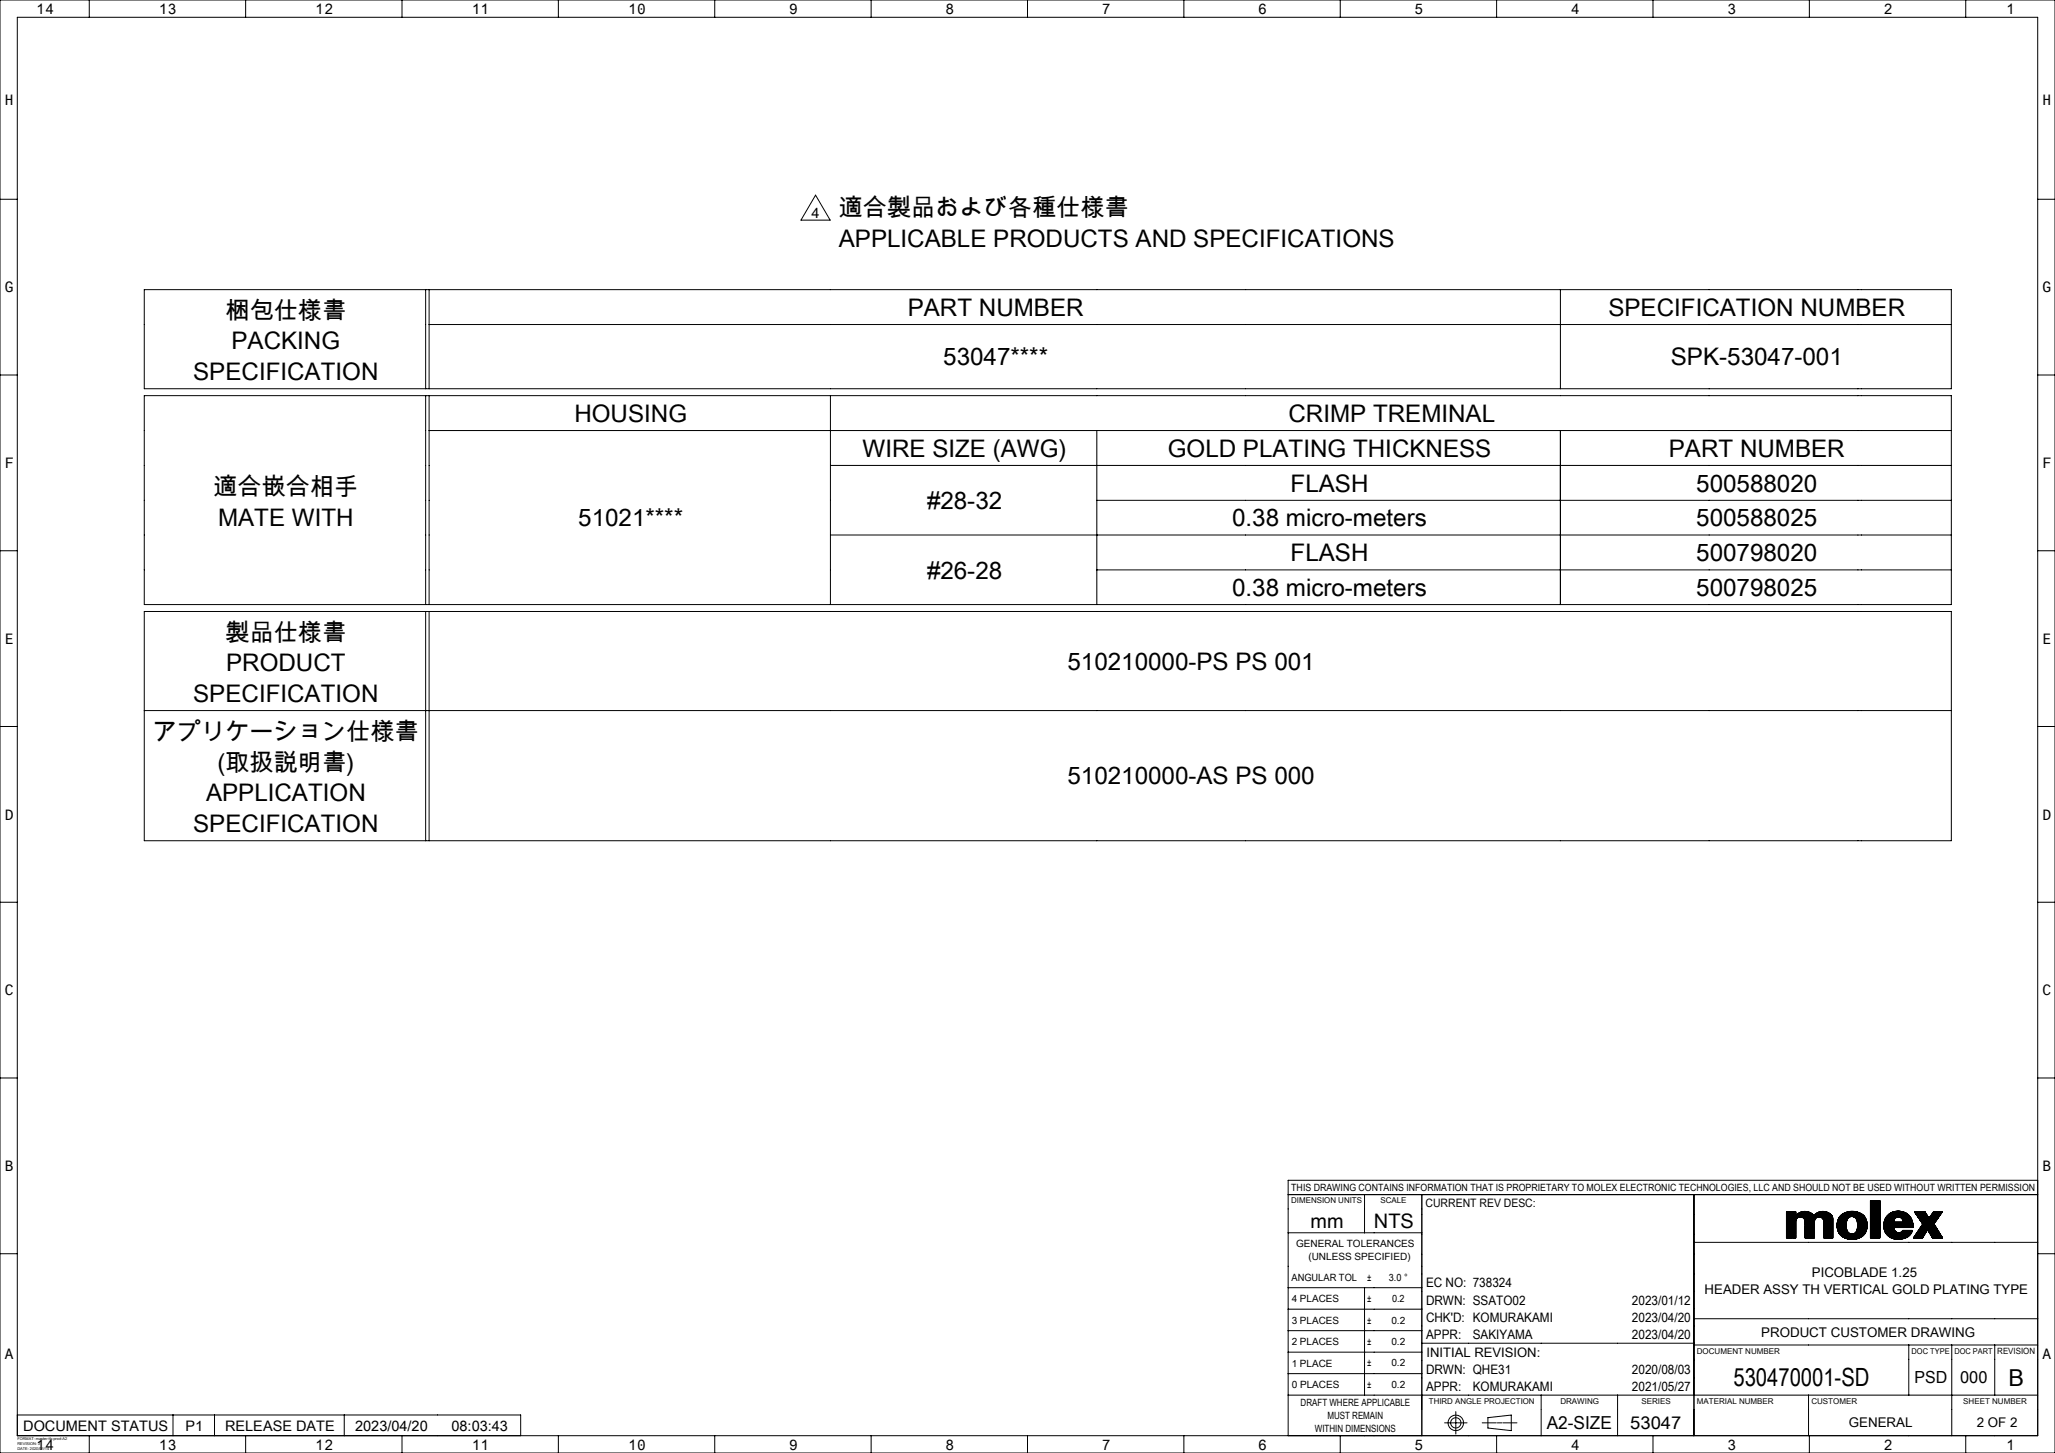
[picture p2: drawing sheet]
<svg xmlns="http://www.w3.org/2000/svg" width="594mm" height="420mm" viewBox="0 0 594 420" stroke-linecap="round" stroke-linejoin="round" font-family="sans-serif">
<g fill="none" stroke="#000" stroke-width=".29">
<path d="M0 0h594v420h-594zM5 5h584v410h-584zM25.8 0v5M71 0v5M116.2 0v5M161.4 0v5M206.6 0v5M251.8 0v5M297 0v5M342.2 0v5M387.4 0v5M432.6 0v5"/>
<path d="M477.8 0v5M523 0v5M568.2 0v5M0 57.6h5M235.7 56.4l4.3 7.2h-8.5zM589 57.6h5M41.7 83.7h522.3v28.7h-522.3zM123 83.7v28.7M124 83.7v28.7M124 93.8h440M451 83.7v28.7M0 108.4h5"/>
<path d="M41.7 114.4h522.3v60.4h-522.3zM123 114.4v60.4M124 114.4v60.4M240 114.4v60.4M589 108.4h5M124 124.5h440M240 134.5h324M317 124.5v50.3M451 124.5v50.3M0 159.2h5M240 154.6h324M317 144.6h247"/>
<path d="M589 159.2h5M41.7 176.8h522.3v66.2h-522.3zM123 176.8v66.2M124 176.8v66.2M317 164.7h247M0 210h5M41.7 205.4h522.3M589 210h5M0 260.8h5M589 260.8h5M0 311.6h5M589 311.6h5"/>
<path d="M372.3 345.3h216.7M372.3 356.3h38.7M394.4 345.3v11M411 345.3v69.7M489.6 345.3v69.7M489.6 359.1h99.4M516.4 350.3h2.7M516.4 350.3v7.5M516.4 350.3v.1M516.5 350.3l-.1 .1M516.5 350.3l-.1 .2M516.7 350.3l-.3 .4"/>
<path d="M516.8 350.3l-.4 .4M516.9 350.3l-.5 .5M517.1 350.3l-.7 .7M517.2 350.3l-.8 .8M517.3 350.3l-.9 1M517.4 350.3l-1 1.1M517.5 350.3l-1.1 1.1M517.6 350.3l-1.2 1.3M517.8 350.3l-1.4 1.4M517.9 350.3l-1.5 1.6M518 350.3l-1.6 1.7M518.1 350.3l-1.7 1.8"/>
<path d="M518.2 350.3l-1.8 1.8M518.3 350.3l-1.9 2M518.4 350.3l-2 2.1M518.5 350.3l-2.1 2.1M518.6 350.3l-2.2 2.3M518.7 350.3l-2.3 2.4M518.9 350.3l-2.5 2.5M518.9 350.3l-2.5 2.6M519 350.3l-2.6 2.7M519.1 353.1a1.34 1.34 0 0 1 1.3-1.3 1.34 1.34 0 0 1 1.4 1.3v4.7h2.7M519.1 356.9l-1 .9M519.1 356.7l-1.1 1.1 1.1-1"/>
<path d="M519.1 356.6l-1.3 1.2M519.1 356.5l-1.4 1.3M519.1 356.4l-1.5 1.4M519.1 356.3l-1.6 1.5M519.1 356.2l-1.7 1.6M519.1 356.1l-1.8 1.7M519.1 356l-1.9 1.8M519.1 355.9l-2 1.9M519.1 355.7l-2.1 2.1M519.1 355.7l-2.2 2.1M519.1 355.6l-2.3 2.2M519.1 355.4l-2.4 2.4"/>
<path d="M519.1 355.4l-2.5 2.4M519.1 355.3l-2.6 2.5M519.1 355.1l-2.7 2.7M519.1 355l-2.7 2.8M519.1 354.8l-2.7 2.9 2.7-2.7M519.1 354.7l-2.7 2.8M519.1 354.7l-2.7 2.7M519.1 354.5l-2.7 2.8M519.1 354.4l-2.7 2.8M519.1 354.4l-2.7 2.7M519.1 354.2l-2.7 2.8M519.1 354.1l-2.7 2.8"/>
<path d="M519.1 354l-2.7 2.8M519.1 353.9l-2.7 2.7M519.1 353.8l-2.7 2.8M519.1 353.7l-2.7 2.8M519.1 353.6l-2.7 2.7M519.1 353.5l-2.7 2.8M519.1 353.4l-2.7 2.8M519.1 353.3l-2.7 2.7M519.1 353.1l-2.7 2.8 2.7-2.7M519.1 357.7v.1M519.1 357.7l-.2 .1M519.1 357.5l-.3 .3"/>
<path d="M519.1 357.4l-.4 .4 .4-.4M519.1 357.2l-.6 .6M519.1 357.1l-.7 .7M519.1 357l-.8 .8 .8-.7M519.1 353.1v4.7h-2.7M519.1 350.3v1.1a3.4 3.4 0 0 1 5.2 0 3.4 3.4 0 0 1 4.9-.3M519.1 353l-2.7 2.7M519.1 351.2l-2.7 2.8M519.1 351.2l-2.7 2.7M519.1 351.1l-2.7 2.7M519.1 350.9l-2.7 2.8M519.1 350.8l-2.7 2.8"/>
<path d="M519.1 350.6l-2.7 2.9 2.7-2.7M519.1 350.5l-2.7 2.8M519.1 350.5l-2.7 2.7M519.1 350.3l-2.7 2.8M519.1 352.9l-2.7 2.7M519.1 352.8l-2.7 2.8M519.2 352.6l-2.8 2.8M519.3 352.3l-2.9 3M519.9 350.7l-3.5 3.5 3.3-3.4M520.2 350.5l-3.8 3.8M520.4 350.4l-4 4M520.6 350.4l-4.2 4.1"/>
<path d="M520.7 350.3l-4.3 4.3M520.8 350.3l-4.4 4.4M521 350.2l-4.6 4.6M521 351.9l1.7-1.6-1.6 1.6M521.1 350.2l-4.7 4.7M521.2 350.2l-4.8 4.8M521.4 350.2l-5 5 4.9-5M521.5 350.2l-1.9 1.8M521.7 350.2l-1.8 1.7M521.7 352.9l2.1-2-2 2.1M521.8 353.5l2.4-2.3-2.4 2.5M521.8 350.2l-1.7 1.6"/>
<path d="M521.8 350.2l-1.6 1.6M521.9 350.2l-1.6 1.6M522.1 350.2l-1.7 1.6M522.1 350.2l-1.6 1.6M522.2 350.2l-1.6 1.6M522.3 350.2l-1.6 1.6M522.4 350.2l-1.6 1.6M522.5 350.3l-1.6 1.5M522.6 350.3l-1.7 1.6M522.8 350.3l-1.7 1.7M522.9 350.4l-1.7 1.6M523 350.4l-1.7 1.7"/>
<path d="M523.1 350.5l-1.7 1.7M523.2 350.5l-1.8 1.7M523.2 350.5l-1.7 1.8M523.3 350.6l-1.8 1.7M523.4 350.6l-1.8 1.8M523.5 350.7l-1.9 1.8M523.6 350.7l-1.9 1.9M523.6 350.8l-1.9 1.9M523.7 350.8l-2 1.9M523.7 350.8l-2 2M523.8 357.8l.7-.7-.7 .7M523.9 351l-2.1 2.1"/>
<path d="M524 351l-2.2 2.2M524 351.1l-2.2 2.3M524.1 351.1l-2.3 2.3M524.2 351.3l-2.4 2.4M524.2 351.3l-2.4 2.5M524.4 357.8h.1M524.5 353.1a1.34 1.34 0 0 1 1.3-1.3 1.34 1.34 0 0 1 1.4 1.3v4.7M524.5 357.7l-.2 .1M524.5 357.6l-.2 .2M524.5 357.5l-.3 .3M524.5 357.4l-.5 .4M524.5 357.3l-.5 .5"/>
<path d="M524.5 357.3l-.6 .5M524.5 357l-.9 .8M524.5 356.9l-.9 .9M524.5 356.8l-1 1M524.5 356.7l-1.2 1.1M524.5 356.6l-1.2 1.2M524.5 356.5l-1.3 1.3M524.5 356.4l-1.5 1.4M524.5 356.2l-1.6 1.6M524.5 356.1l-1.8 1.7M524.5 355.9l-1.9 1.9M524.5 355.8l-2.1 2"/>
<path d="M524.5 355.7l-2.2 2.1M524.5 355.6l-2.2 2.2M524.5 355.5l-2.4 2.3M524.5 355.4l-2.5 2.4M524.5 355.2l-2.6 2.6M524.5 355.1l-2.7 2.7 2.7-2.6M524.5 354.9l-2.7 2.8M524.5 354.9l-2.7 2.7M524.5 354.8l-2.7 2.7M524.5 354.6l-2.7 2.8M524.5 354.5l-2.7 2.8M524.5 354.5l-2.7 2.7"/>
<path d="M524.5 354.3l-2.7 2.8M524.5 354.2l-2.7 2.8M524.5 354.2l-2.7 2.7M524.5 354l-2.7 2.8M524.5 353.9l-2.7 2.8M524.5 353.8l-2.7 2.8M524.5 353.7l-2.7 2.8M524.5 353.6l-2.7 2.8M524.5 353.5l-2.7 2.8M524.5 353.4l-2.7 2.8M524.5 353.3l-2.7 2.8M524.5 353.2l-2.7 2.8"/>
<path d="M524.5 353.1v4.7M524.5 353.1l-2.7 2.8M524.5 353l-2.7 2.8M524.5 352.9l-2.7 2.8M524.5 352.7l-2.7 2.9M524.6 352.6l-2.8 2.9M524.7 352.4l-2.9 3M524.9 350.8l-3.1 3.2M525.1 350.7l-3.3 3.3M525.4 350.5l-3.6 3.6M525.4 351.8l1.6-1.6-1.9 1.7M525.6 350.4l-3.8 3.9"/>
<path d="M525.8 350.4l-4 4M525.9 350.3l-4.1 4.1M526 350.3l-4.2 4.3M526.2 350.2l-4.4 4.5M526.3 350.2l-4.5 4.5M526.3 351.8l1.6-1.5-1.5 1.6M526.4 350.2l-4.6 4.7M526.5 350.2l-4.7 4.8M526.7 350.2l-4.9 4.9M526.7 350.2l-4.9 5M526.9 350.2l-5.1 5.1M526.9 352.3l1.7-1.7-1.7 1.7"/>
<path d="M527.1 350.2l-1.6 1.6M527.2 356.4l2.6-2.6-2.6 2.7M527.2 354.5l2.5-2.5-2.5 2.6M527.2 353.3l2.2-2.1-2.2 2.2M527.2 357.8h2.6M527.3 350.2l-1.7 1.6M527.3 350.2l-1.5 1.6 1.6-1.6M527.5 350.2l-1.6 1.6M527.6 350.2l-1.6 1.6M527.7 350.3l-1.6 1.5M527.8 350.3l-1.6 1.5M528 350.3l-1.6 1.6"/>
<path d="M528.1 350.4l-1.6 1.5M528.2 350.4l-1.6 1.6M528.3 350.5l-1.6 1.5M528.4 350.5l-1.7 1.6M528.4 350.5l-1.6 1.7M528.5 350.6l-1.7 1.6M528.7 350.7l-1.7 1.7M528.8 350.7l-1.8 1.8M528.8 350.8l-1.7 1.8 1.8-1.8M528.9 350.8l-1.8 1.9M529 350.9l-1.9 1.9M529.1 351l-1.9 1.9"/>
<path d="M529.2 351l-2 2M529.2 351.1l.6 1.2M529.2 351.1l-2 2M529.3 351.1l-2.1 2.1M529.4 351.3l-2.2 2.2M529.4 351.3l-2.2 2.3M529.5 351.4l-2.3 2.3M529.5 351.4l-2.3 2.5M529.6 357.8l.2-.1-.2 .1M529.6 351.5l-2.4 2.4M529.6 351.6l-2.4 2.4M529.6 351.6l-2.4 2.6"/>
<path d="M529.7 351.7l-2.5 2.5M529.7 351.8l-2.5 2.5M529.7 351.9l-2.5 2.6M529.8 352.1l-2.6 2.7M529.8 352.2l-2.6 2.7M529.8 357.8h-.1M529.8 357.5l-.3 .3M529.8 357.4l-.4 .4M529.8 357.3l-.5 .5M529.8 357.2l-.6 .6M529.8 357.1l-.7 .7M529.8 357l-.8 .8"/>
<path d="M529.8 356.9l-1 .9M529.8 356.8l-1 1M529.8 356.7l-1.1 1.1M529.8 356.6l-1.3 1.2M529.8 356.5l-1.3 1.3M529.8 356.4l-1.4 1.4M529.8 356.3l-1.6 1.5M529.8 356.2l-1.7 1.6M529.8 356.1l-1.7 1.7M529.8 356l-1.9 1.8M529.8 355.9l-2 1.9M529.8 355.8l-2 2"/>
<path d="M529.8 355.7l-2.2 2.1M529.8 355.6l-2.3 2.2M529.8 355.5l-2.3 2.3M529.8 355.4l-2.5 2.4M529.8 355.3l-2.6 2.5M529.8 355.2l-2.6 2.6M529.8 355.1l-2.6 2.6M529.8 355l-2.6 2.6M529.8 354.9l-2.6 2.6M529.8 354.8l-2.6 2.6M529.8 354.7l-2.6 2.6M529.8 354.6l-2.6 2.6"/>
<path d="M529.8 354.4l-2.6 2.7M529.8 354.4l-2.6 2.6M529.8 354.3l-2.6 2.6M529.8 354.1l-2.6 2.7M529.8 354.1l-2.6 2.6M529.8 354l-2.6 2.6M529.8 353.7l-2.6 2.6M529.8 353.5l-2.6 2.7M529.8 353.4l-2.6 2.7M529.8 353.4l-2.6 2.6M529.8 353.2l-2.6 2.7M529.8 353.1l-2.6 2.7"/>
<path d="M529.8 353.1l-2.6 2.6M529.8 352.9l-2.6 2.7M529.8 352.8l-2.6 2.7M529.8 352.7l-2.6 2.7M529.8 352.6l-2.6 2.6M529.8 352.5l-2.6 2.7M529.8 352.4l-2.6 2.7M529.8 352.3l-2.6 2.6M529.8 352.3v5.5M531.5 356.4l1 1M532 357l1.8-1.7-1.8 1.8M532.3 351.1l-.5 .6"/>
<path d="M532.7 350.9l-1.1 1.1M532.9 350.7l-1.5 1.5M533.2 350.6l-1.9 1.9M533.3 350.6l-2 2M533.5 350.5l-2.3 2.2M533.6 354.2l-2.1 2.1M533.6 354.3l-2 2.1M533.6 354.1l-2.1 2.2M533.6 354.4l-2 2.1M533.6 354.5l-2 2M533.6 353.9l-2.2 2.3 2.2-2.2M533.6 354.6l-1.9 2"/>
<path d="M533.6 353.7l-2.2 2.4M533.7 354.7l-2 1.9M533.7 354.7l-2 2M533.7 353.5l-2.4 2.5 2.4-2.3M533.7 350.4l-2.5 2.5M533.7 354.8l-1.9 2M533.7 354.9l-1.9 2M533.7 353.4l-2.4 2.5M533.7 355l-1.8 1.9M533.7 355.1l-1.8 1.8M533.7 353.2l-2.4 2.6 2.4-2.5M533.7 355.2l-1.7 1.8"/>
<path d="M533.8 350.4l-2.7 2.6M533.8 353l-2.6 2.6M533.8 355.4l-1.7 1.8M533.8 352.8l-2.6 2.7M533.8 355.5l-1.6 1.7M533.9 355.6l-1.7 1.6M533.9 352.7l-2.7 2.7M533.9 355.7l-1.6 1.6M533.9 352.6l-2.8 2.8M533.9 350.3l-2.8 2.9M533.9 355.8l-1.5 1.6M534 355.9l-1.6 1.5"/>
<path d="M534 356l-1.5 1.4M534.1 356l-1.5 1.5M534.1 352.3l-3 3M534.1 356.1l-1.5 1.4M534.1 350.3l-3 3M534.1 356.1l-1.4 1.5M534.2 356.2l-1.4 1.4M534.2 356.3l-1.3 1.4 1.4-1.4M534.3 350.3l-3.3 3.2M534.3 352.1a1.63 1.63 0 0 1 1.9-.2 1.63 1.63 0 0 1 .7 1.7 2.34 2.34 0 0 1-1.5 3.1 2.3 2.3 0 0 1-1.7-3.1zM534.3 350.2l-3.3 3.3M534.5 356.5l-1.5 1.2"/>
<path d="M534.5 350.2l-3.5 3.5M534.5 356.5l-1.3 1.3M534.6 350.2l-3.6 3.6M534.6 356.5l-1.3 1.3M534.7 356.6l-1.4 1.3M534.7 350.2l-3.7 3.7M534.7 356.6l-1.3 1.3M534.8 350.2l-3.8 3.8M534.8 356.6l-1.3 1.3M534.9 356.6l-1.3 1.4 1.4-1.3M534.9 351.7l1.5-1.5-1.7 1.5M535 350.2l-4 3.9"/>
<path d="M535 358.3l4.7-4.7-4.7 4.7M535 350.2l-4 4M535.1 356.7l-1.4 1.3M535.1 356.7l-1.3 1.3 1.4-1.3M535.1 350.1l-4.1 4.2M535.3 351.6l1.4-1.3-1.3 1.3M535.3 350.1l-4.3 4.3M535.4 356.7l-1.5 1.4M535.4 350.1l-4.4 4.4M535.4 350.1l-4.4 4.5M535.5 356.7l-1.5 1.4M535.5 351.7l1.4-1.3-1.3 1.3"/>
<path d="M535.6 356.7l-1.5 1.4M535.6 350.1l-4.6 4.6M535.7 350.2l-4.7 4.6M535.7 356.6l-1.5 1.5M535.7 350.2l-4.7 4.7M535.8 350.2l-4.8 4.8M535.9 356.6l-1.6 1.6M536 350.2l-4.9 4.9M536.1 350.2l-5 5M536.2 350.2l-1.7 1.7M536.5 350.3l-1.5 1.4M536.6 350.3l-1.5 1.3"/>
<path d="M536.6 356l3-3-5.2 5.2 1.6-1.7M536.8 353l1.8-1.7-1.8 1.8M536.8 350.3l-1.4 1.3M536.9 353.2l1.8-1.8-1.8 1.9M537 350.4l-1.3 1.3M537.2 350.5l-1.4 1.2M537.3 350.5l-1.3 1.3M537.4 350.6l-1.3 1.3M537.5 350.6l-1.4 1.3M537.5 350.6l-1.3 1.3M537.7 350.7l-1.3 1.4 1.3-1.4-1.5 1.3M537.8 350.8l-1.4 1.4"/>
<path d="M537.9 350.8l-1.4 1.4M537.9 350.8l-1.4 1.5M538 350.9l-1.5 1.4M538.1 350.9l-1.5 1.6 1.5-1.6M538.2 351l-1.6 1.5M538.2 351l1 1M538.2 351a4.5 4.5 0 0 0-7.2 2.9l.1 1.3 .4 1.2M538.3 351l-1.6 1.7M538.4 351.1l-1.7 1.7M538.4 351.2l-1.6 1.6M538.5 351.2l-1.7 1.7M538.7 351.3l-1.9 1.9"/>
<path d="M538.8 351.5l-1.9 1.9M538.8 351.5l-1.9 2M538.9 351.6l-2 2M538.9 351.6l-2 2.1M538.9 356.8l-.5 .5M539 351.7l-2.1 2.1M539 351.8l-2.1 2M539 351.8l-2 2.2M539.1 351.9l-2.1 2.2M539.1 352l-2.1 2.2M539.2 356.4l-1.1 1.1M539.2 352l-2.2 2.3"/>
<path d="M539.2 352a4.1 4.1 0 0 1-.2 4.7 4.1 4.1 0 0 1-4.4 1.5l-2.1-.8M539.2 352.1l-2.2 2.3M539.2 352.2l-2.3 2.3M539.3 352.2l-2.4 2.4M539.3 356.2l-1.5 1.5M539.3 352.3l-2.4 2.4M539.3 356.1l-1.6 1.6M539.3 352.4l-2.4 2.4M539.4 352.4l-2.5 2.5M539.4 352.5l-2.5 2.6M539.4 355.9l-2 1.9M539.4 352.6l-2.6 2.6"/>
<path d="M539.5 352.7l-2.7 2.7M539.5 355.7l-2.3 2.2M539.5 352.7l-2.7 2.8M539.5 352.8l-2.8 2.8M539.5 352.9l-2.9 2.9M539.5 355.5l-2.4 2.5M539.6 355.4l-2.6 2.6M539.6 353.1l-5.1 5.1M539.6 355.3l-2.8 2.8M539.6 353.2l-5 5M539.6 355.1l-3 3M539.6 353.3l-4.8 4.9 4.9-4.8"/>
<path d="M539.7 355l-3.1 3.1M539.7 353.5l-4.8 4.8M539.7 354.9l-3.3 3.3M539.7 354.7l-3.4 3.5M539.7 353.7l-4.5 4.6M539.7 354.6l-3.6 3.6M539.7 353.8l-4.4 4.5M539.7 354.6l-3.7 3.6M539.7 353.9l-4.4 4.4M539.7 354.4l-3.8 3.8M539.7 354l-4.2 4.3M539.7 354.3l-3.9 4"/>
<path d="M539.7 354.1l-4.1 4.2M539.7 354.2l-4 4.1M540.6 354.3l2.8-2.6-2.8 2.8M540.6 350.2l2.8-2.7-2.8 2.8M540.6 347v10.8M540.6 347h2.8M540.7 347l-.1 .1M540.8 347l-.2 .2M540.9 347l-.3 .3M541 347l-.4 .4M541.1 357.8l2.3-2.2-2.3 2.2M541.1 347l-.5 .5"/>
<path d="M541.2 347l-.6 .6M541.3 347l-.7 .7M541.4 357.8l2-1.9-2 1.9M541.4 347l-.8 .8M541.5 347l-.9 .9M541.6 347l-1 1M541.7 347l-1.1 1.1M541.8 347l-1.2 1.2M542 347l-1.4 1.4 1.4-1.4M542.1 357.8l1.3-1.2-1.3 1.2M542.1 347l-1.5 1.5M542.3 347l-1.7 1.7"/>
<path d="M542.4 347l-1.8 1.8M542.6 347l-2 2M542.7 347l-2.1 2.1 2.1-2.1M542.8 357.8l.6-.5-.6 .5M542.9 347l-2.3 2.3M543 347l-2.4 2.4M543.2 347l-2.6 2.6M543.3 347l-2.7 2.7M543.4 357.8h-.1M543.4 357.7l-.1 .1M543.4 357.7l-.2 .1M543.4 357.6l-.3 .2"/>
<path d="M543.4 357.5l-.4 .3M543.4 357.4l-.4 .4M543.4 357.4l-.5 .4M543.4 357.1l-.7 .7M543.4 357l-.9 .8M543.4 356.9l-1 .9M543.4 356.8l-1 1M543.4 356.7l-1.2 1.1M543.4 356.4l-1.5 1.4M543.4 356.3l-1.6 1.5M543.4 356.2l-1.6 1.6M543.4 356.1l-1.8 1.7"/>
<path d="M543.4 356l-1.9 1.8M543.4 355.7l-2.2 2.1M543.4 355.4l-2.5 2.4M543.4 355.3l-2.6 2.5M543.4 355.1l-2.7 2.7M543.4 355.1l-2.8 2.7M543.4 355l-2.8 2.8M543.4 354.7l-2.8 2.9M543.4 354.5l-2.8 2.8M543.4 354.4l-2.8 2.8M543.4 354.4l-2.8 2.7M543.4 354.2l-2.8 2.8"/>
<path d="M543.4 353.9l-2.8 3M543.4 353.8l-2.8 2.8M543.4 353.6l-2.8 2.9 2.8-2.7M543.4 353.5l-2.8 2.8M543.4 353.4l-2.8 2.8M543.4 353.3l-2.8 2.8M543.4 353.2l-2.8 2.8M543.4 352.9l-2.8 3M543.4 352.8l-2.8 2.8M543.4 352.7l-2.8 2.8M543.4 352.6l-2.8 2.8M543.4 352.5l-2.8 2.8"/>
<path d="M543.4 352.2l-2.8 3M543.4 352.1l-2.8 2.8M543.4 352l-2.8 2.8M543.4 351.9l-2.8 2.7M543.4 351.8l-2.8 2.8M543.4 351.5l-2.8 2.8M543.4 351.2l-2.8 3M543.4 351.1l-2.8 2.8M543.4 350.9l-2.8 2.8M543.4 350.9l-2.8 2.7M543.4 350.8l-2.8 2.8M543.4 350.5l-2.8 2.9"/>
<path d="M543.4 350.3l-2.8 2.8M543.4 350.2l-2.8 2.8M543.4 350.2l-2.8 2.7M543.4 350l-2.8 2.8M543.4 349.7l-2.8 3M543.4 349.6l-2.8 2.8M543.4 349.5l-2.8 2.8 2.8-2.7M543.4 349.3l-2.8 2.8M543.4 349.2l-2.8 2.8M543.4 349.2l-2.8 2.7M543.4 349l-2.8 2.8M543.4 348.7l-2.8 3"/>
<path d="M543.4 348.6l-2.8 2.8M543.4 348.5l-2.8 2.8M543.4 348.4l-2.8 2.8M543.4 348.3l-2.8 2.8M543.4 348l-2.8 3M543.4 347.9l-2.8 2.8M543.4 347.8l-2.8 2.8M543.4 347.7l-2.8 2.8M543.4 347.6l-2.8 2.8M543.4 347.3l-2.8 2.8M543.4 347.1l-2.8 2.9M543.4 347v10.8h-2.8"/>
<path d="M544.5 353.9l3.9-3.8-3.9 3.9M544.5 354.7l.5 1.6M544.9 356.2l3-2.9-2.9 3M545 356.3a4.7 4.7 0 0 0 6.2 1.4M545.2 356.7l3.4-3.4-3.4 3.4M546.1 350.9l-.8 .8M546.3 350.8l-1.1 1.1M546.5 357.7l1.7-1.5-1.6 1.6M546.6 350.6l-1.6 1.6M546.8 350.5l-1.9 1.9M547 350.4a4.1 4.1 0 0 0-2.5 4.3M547 350.4a4.4 4.4 0 0 1 5.4 1.7"/>
<path d="M547 350.4l-2.2 2.2M547.1 350.4l-2.3 2.3M547.3 350.3l-2.6 2.6M547.4 353.1l-2.6 2.7 2.6-2.6M547.4 353l-2.7 2.7M547.4 355l-1.9 1.9M547.4 355.1l-1.8 2 1.8-1.9M547.4 352.8l-2.7 2.8M547.4 350.2l-2.7 2.8M547.5 353.3l-2.7 2.6M547.5 352.7l-2.8 2.8M547.5 355.3l-1.9 1.8"/>
<path d="M547.5 355.3l-1.8 1.9M547.5 350.2l-2.9 2.9M547.5 352.5l-2.8 3M547.6 353.3l-2.7 2.7 2.7-2.7M547.6 355.6l-1.9 1.6M547.6 355.6l-1.7 1.7M547.7 350.2l-3.1 3.1M547.7 355.7l-1.7 1.7M547.7 354.8l1.7-1.5-1.6 1.5M547.7 355.8l-1.6 1.7M547.8 353.3l-2.9 2.8M547.8 352.2a1.34 1.34 0 0 1 1.5-.3 1.34 1.34 0 0 1 .8 1.4h-2.7z"/>
<path d="M547.8 350.2l-3.2 3.2M547.8 355.9l-1.6 1.6M547.9 356l-1.6 1.6M548 350.1l-3.5 3.5M548 356l-1.7 1.6M548 354.8l1.7-1.5-1.6 1.5M548 356.1l-1.6 1.6M548 350.1l-3.5 3.6M548 353.3l-3 3M548.1 356.1l-1.7 1.6M548.2 350.1l-3.7 3.7M548.2 353.3l-3.2 3.1"/>
<path d="M548.3 353.3l-3.2 3.2M548.3 356.2l-1.7 1.6M548.4 351.8l1.5-1.5-1.7 1.6M548.4 356.3l-1.7 1.5M548.5 356.3l-1.7 1.6M548.5 353.3l-3.3 3.3M548.5 350.1l-4 4M548.5 358.2l2.7-2.5-2.6 2.5M548.5 356.3l-1.6 1.6M548.6 350.1l-4.1 4.1M548.6 356.3l-1.7 1.6M548.7 356.3l-1.7 1.7"/>
<path d="M548.7 350.1l-4.2 4.3 4.3-4.3M548.8 356.3l-1.7 1.7M548.8 353.3l-3.5 3.5M548.8 354.8l3.3-3.2-3.2 3.2M548.9 356.3l-1.7 1.7M548.9 353.3l-3.5 3.5M548.9 350.1l-4.4 4.4M549 353.3l-3.6 3.6 2-2M549 356.3l-1.8 1.7M549 350.1l-4.5 4.5M549.1 353.3l-1.6 1.5M549.1 350.1l-4.6 4.6"/>
<path d="M549.1 356.3l-1.8 1.8M549.2 350.1l-4.7 4.7M549.2 353.3l-1.6 1.5M549.2 356.3l-1.8 1.8M549.3 350.1l-4.8 4.8M549.4 358.2l2.5-2.5-2.7 2.5M549.4 356.2l-1.9 1.9M549.4 350.2l-4.8 4.8M549.5 353.3l-1.6 1.5M549.5 350.2l-4.9 4.9M549.6 350.2l-5 5M549.7 352.2l1.5-1.4-1.5 1.4"/>
<path d="M549.7 350.2l-5.1 5.1M549.7 358.1l2.5-2.4-2.6 2.5M549.8 353.3l-1.6 1.5M549.8 350.2l-5.2 5.2M549.8 355.9l.3-.2-2.5 2.4M549.9 353.3l-1.6 1.5M550 355.7h2.8l-.8 1.3-.8 .7M550 355.7h-.1M550 353.3l-1.6 1.5M550 350.3l-1.6 1.5M550.1 350.3l-1.5 1.5M550.2 355.7l-2.5 2.4"/>
<path d="M550.2 350.3l-1.5 1.5M550.3 350.4l-1.5 1.4M550.3 355.7l-2.6 2.5M550.3 350.4l-1.4 1.4M550.4 350.4l-1.4 1.4M550.5 350.4l-1.4 1.4M550.5 357.9l2.3-2.2-2.5 2.3M550.6 350.5l-1.5 1.3M550.6 355.7l-2.8 2.5M550.6 350.5l-1.4 1.4M550.7 350.5l-1.4 1.4M550.7 355.7l-2.6 2.5"/>
<path d="M550.8 350.6l-1.5 1.3M550.8 355.7l-2.6 2.5M550.8 350.6l-1.4 1.4M550.9 355.7l-2.6 2.5M550.9 350.6l-1.4 1.4M551 350.7l-1.4 1.4M551 355.7l-2.6 2.5M551.2 350.8l-1.4 1.5M551.3 350.9l-1.5 1.4M551.3 355.7l-2.6 2.5M551.4 350.9l-1.5 1.5M551.4 351l-1.5 1.5"/>
<path d="M551.4 355.7l-2.6 2.5M551.5 351l-1.6 1.5M551.5 351.1l-1.5 1.6M551.5 355.7l-2.6 2.5M551.6 355.7l-2.6 2.5M551.7 351.2l-1.6 1.7 1.6-1.7M551.7 355.7l-2.6 2.5M551.8 351.3l-1.7 1.7M551.8 351.3l-1.7 1.8M551.9 351.4l-1.8 1.8M551.9 351.4l-3.4 3.4M551.9 351.5l-3.3 3.3"/>
<path d="M552 351.5l-3.3 3.3M552 355.7l-2.6 2.5M552.1 351.7l-3.1 3.1M552.2 351.8l-3.1 3M552.2 356.8l-.5 .5M552.2 351.9l-2.9 2.9M552.3 351.9l-3 2.9M552.3 352l-2.9 2.8M552.3 355.7l-2.5 2.4M552.3 352l-2.7 2.8M552.4 352.1l-2.8 2.7M552.4 356.6l-.9 .9"/>
<path d="M552.4 352.1l.5 1.3 .1 1.4M552.4 352.2l-2.7 2.6M552.4 355.7l-2.5 2.4M552.4 352.2l-2.5 2.6M552.5 352.3l-2.5 2.5M552.5 352.4l-2.5 2.4M552.5 356.3l-1.3 1.4M552.5 352.4l-2.3 2.4M552.6 355.7l-2.5 2.4M552.6 352.5l-2.3 2.3M552.6 352.6l-2.3 2.2M552.6 355.7l-2.3 2.3"/>
<path d="M552.6 352.7l-2.1 2.1M552.6 356.1l-1.6 1.7M552.7 352.7l-2.1 2.1M552.7 352.8l-2.1 2M552.7 355.9l-1.9 1.9M552.7 352.9l-1.9 1.9M552.7 355.8l-2 2.1M552.7 353l-1.8 1.8M552.8 353.1l-1.8 1.7M552.8 353.1l-1.7 1.7M552.8 353.2l-1.6 1.6M552.8 353.3l-1.5 1.5"/>
<path d="M552.9 353.4l-1.4 1.4M552.9 353.5l-1.3 1.3M552.9 353.6l-1.2 1.2M552.9 353.7l-1.1 1.1M552.9 353.8l-1 1M553 353.9l-1 .9M553 353.9l-.9 .9M553 354l-.8 .8M553 354.1l-.7 .7M553 354.2l-.6 .6M553 354.3l-.5 .5M553 354.4l-.4 .4"/>
<path d="M553 354.5l-.3 .3M553 354.8h-5.6a1.38 1.38 0 0 0 1 1.5 1.38 1.38 0 0 0 1.6-.6M553 354.8h.1M553 354.7l-.1 .1 .1-.1M553 354.6l-.2 .2M553.1 357.8h2.6l1.5-2.4 1.4 2.4M553.1 357.8l7.6-7.5-7.5 7.5M553.4 350.3h3M553.4 350.3l2.4 3.5M553.4 350.3h.1M553.5 350.3l-.1 .1M553.5 350.3h.1"/>
<path d="M553.7 350.3l-.2 .2M553.8 350.3l-.3 .2M553.9 350.3l-.3 .3M554.1 351.3l1-1-1 1M554.1 350.3l-.4 .4M554.2 350.3l-.5 .5M554.3 350.3l-.5 .6M554.3 351.7l1.5-1.4-1.4 1.5M554.4 350.3l-.6 .6M554.4 355.9l5.6-5.6-5.7 5.7M554.5 350.3l-.7 .7M554.6 350.3l-.7 .7"/>
<path d="M554.7 352.2l1.8-1.8-1.8 1.8M554.8 350.3l-.8 .8M554.9 350.3l-.9 .9M555.2 350.3l-1.1 1.1M555.3 350.3l-1.1 1.2M555.4 353.2l1.7-1.7-1.7 1.8M555.4 350.3l-1.2 1.3 1.3-1.3M555.6 350.3l-1.3 1.3M555.8 353.8l-2.7 4M555.9 357.5l-.2 .3 .1-.1M555.9 350.3l-1.5 1.5M556 357.4l-.5 .4"/>
<path d="M556 350.3l-1.5 1.6M556.2 350.3l-1.7 1.7 1.7-1.7M556.2 357.1l-.8 .7M556.3 350.3l-1.7 1.8M556.4 350.3l1.2 1.9 1.3-1.9M556.4 350.3l-1.8 1.8M556.5 356.6l-1.2 1.2 1.1-1M556.5 350.5l-1.7 1.9 1.8-1.8M556.6 350.6l-1.8 1.8M556.6 350.7l-1.7 1.8M556.7 356.3l-1.6 1.5M556.7 350.7l-1.8 1.9"/>
<path d="M556.7 350.8l-1.7 1.8M556.8 350.9l-1.8 1.8M556.8 351l-1.7 1.8M556.9 356l-1.9 1.8M556.9 351l-1.8 1.9M556.9 351.1l-1.7 1.8M557 355.8l-2.1 2M557 351.2l-1.8 1.8M557 351.3l-1.8 1.7M557 351.3l-1.7 1.8M557.1 351.4l-1.8 1.8M557.2 351.6l-1.7 1.8 1.7-1.8"/>
<path d="M557.3 351.7l-1.8 1.8M557.3 351.8l-1.7 1.7M557.4 351.8l-1.8 1.8M557.4 351.9l-1.7 1.7M557.4 351.9l-1.7 1.8M557.5 352l-1.7 1.8M557.5 352.1l-1.8 1.8M558 351.5l1.3-1.2-1.4 1.4M558.6 357.8h2.9M558.9 350.3h2.5M558.9 350.3h-.1M558.9 350.3l-.2 .2"/>
<path d="M559 350.3l-.4 .4M559 353.8l2.5 4M559 353.8l-1.7 1.8M559.1 353.9l-1.7 1.8 1.7-1.7M559.1 350.3l-.8 .8M559.1 353.7l-1.9 1.8M559.1 357.8l1.5-1.4-1.4 1.4M559.1 354l-1.7 1.8M559.2 354.1l-1.8 1.8M559.2 354.1l-1.7 1.9 1.8-1.8M559.3 354.2l-1.7 1.9M559.3 354.3l-1.7 1.8"/>
<path d="M559.4 353.3l-4.6 4.5M559.4 354.4l-1.8 1.8M559.4 350.3l-3.9 3.9M559.4 354.4l-1.7 1.8M559.5 354.5l-1.8 1.8M559.5 354.6l-1.8 1.8M559.5 350.3l-4.2 4.3M559.5 354.7l-1.7 1.7M559.6 354.7l-1.8 1.8M559.6 354.8l-1.7 1.8 1.8-1.8M559.6 350.3l-4.6 4.6M559.7 352.9l-5 4.9"/>
<path d="M559.7 354.9l-1.8 1.8M559.7 350.3l-4.8 4.8M559.7 355l-1.7 1.8M559.8 355l-1.8 1.8M559.8 355.1l-1.8 1.8M559.8 352.7l-5.2 5.1M559.8 350.3l-5.2 5.2M559.8 355.1l-1.7 1.9M559.9 355.2l-1.7 1.9M560 355.4l-1.8 1.8M560 355.5l-1.7 1.8M560.1 355.5l-1.8 1.8"/>
<path d="M560.1 352.3l-5.6 5.5M560.1 350.3l-6.1 6.1M560.1 355.6l-1.8 1.8M560.2 355.7l-1.8 1.8M560.2 355.8l-1.7 1.8M560.2 350.3l-6.4 6.5M560.3 355.8l-1.8 1.9 1.8-1.8M560.3 350.3l-6.6 6.7M560.3 356l-1.7 1.8M560.4 351.9l-6 5.9M560.4 356l-1.8 1.8M560.4 350.3l-7 7"/>
<path d="M560.4 356.1l-1.6 1.7 1.7-1.7M560.5 356.2l-1.6 1.6M560.5 350.3l-7.3 7.4M560.5 356.3l-1.5 1.5M560.7 356.5l-1.4 1.3M560.7 357.8l.5-.4-.5 .4M560.7 356.5l-1.2 1.3 1.2-1.2M560.8 351.3l-6.5 6.5 6.3-6.3M560.8 356.7l-1.2 1.1M560.8 356.7l-1.1 1.1M560.8 350.3l-7.5 7.5M560.9 356.8l-1.1 1"/>
<path d="M560.9 356.8l-1 1M560.9 357.8l.4-.3-.3 .3M560.9 356.9l-.9 .9M561 357l-.8 .8 .8-.8M561 357.1l-.7 .7M561.1 350.9l-7 6.9M561.1 357.2l-.7 .6M561.1 350.3l-7.7 7.5M561.1 357.3l-.5 .5M561.2 357.3l-.6 .5M561.2 350.3l-7.5 7.5M561.3 357.4l-.4 .4"/>
<path d="M561.3 357.6l-.3 .2M561.3 350.5l-7.3 7.3M561.4 357.6l-.2 .2 .2-.1M561.4 350.3l-7.6 7.5M561.4 357.7l-.1 .1M561.4 350.3l-7.5 7.5M561.4 350.3l-2.4 3.5M561.5 357.8h-.1M561.5 357.8h.1M589 341.2h-216.7v73.8M0 362.4h5M372.3 372.2h38.7"/>
<path d="M372.3 378.4h38.7M394.4 372.2v31.1M589 362.4h5M372.3 384.6h38.7M372.3 390.8h38.7M372.3 397.1h38.7M411 388.3h78.6M489.6 381.2h99.4M489.6 388.8h99.4M551.7 388.8v14.5M564.2 388.8v26.2M576.6 388.8v14.5"/>
<path d="M5 409h145.5v6M25.8 415v5M50 409v6M62 409v6M71 415v5M99.5 409v6M116.2 415v5M161.4 415v5M206.6 415v5M251.8 415v5M297 415v5M342.2 415v5"/>
<path d="M372.3 403.3h216.7M387.4 415v5M417.6 411.3h2.7M420.5 411.3h.7M420.8 408v2.7M420.8 410.9v.7M420.8 411.8v2.7M421.4 411.3h2.7M428.4 411.3h4.1M430.1 409.8l6.7-.8v4.5l-6.7-.7zM432.6 415v5M432.8 411.3h1.3"/>
<path d="M434.4 411.3h4.1M445.5 403.3v11.7M467.6 403.3v11.7M477.8 415v5M522.8 403.3v11.7M523 415v5M568.2 415v5"/>
<circle cx="420.8" cy="411.3" r="2.25"/>
<circle cx="420.8" cy="411.3" r="1.5"/>
</g>
<text font-size="7.3" x="501.1" y="400.6">530470001-SD</text>
<g font-size="7">
<text x="242.5" y="62.4">適合製品および各種仕様書</text>
<text x="242.5" y="71.3">APPLICABLE PRODUCTS AND SPECIFICATIONS</text>
<text x="65.2" y="92.1">梱包仕様書</text>
<text x="262.4" y="91.3">PART NUMBER</text>
<text x="464.9" y="91.3">SPECIFICATION NUMBER</text>
<text x="66.9" y="101">PACKING</text>
<text x="272.7" y="105.6">53047****</text>
<text x="483" y="105.6">SPK-53047-001</text>
<text x="55.8" y="109.9">SPECIFICATION</text>
<text x="166" y="122">HOUSING</text>
<text x="372.4" y="122">CRIMP TREMINAL</text>
<text x="482.4" y="132">PART NUMBER</text>
<text x="249.3" y="132">WIRE SIZE (AWG)</text>
<text x="337.6" y="132">GOLD PLATING THICKNESS</text>
<text x="61.7" y="143.1">適合嵌合相手</text>
<text x="373.1" y="142.1">FLASH</text>
<text x="490.3" y="142.1">500588020</text>
<text x="268" y="147.1">#28-32</text>
<text x="63" y="152">MATE WITH</text>
<text x="167.2" y="152.1">51021****</text>
<text x="356.1" y="152.1">0.38 micro-meters</text>
<text x="490.3" y="152.1">500588025</text>
<text x="268" y="167.2">#26-28</text>
<text x="373.1" y="162.2">FLASH</text>
<text x="490.3" y="162.2">500798020</text>
<text x="356.1" y="172.3">0.38 micro-meters</text>
<text x="490.3" y="172.3">500798025</text>
<text x="65.2" y="185.1">製品仕様書</text>
<text x="65.4" y="194">PRODUCT</text>
<text x="308.6" y="193.6">510210000-PS PS 001</text>
<text x="55.8" y="202.9">SPECIFICATION</text>
<text x="44.2" y="213.9">アプリケーション仕様書</text>
<text x="62.8" y="222.8">(取扱説明書)</text>
<text x="308.6" y="226.8">510210000-AS PS 000</text>
<text x="59.6" y="231.6">APPLICATION</text>
<text x="55.8" y="240.5">SPECIFICATION</text>
</g>
<text font-size="6.7" x="580.6" y="400.5">B</text>
<g font-size="5.8">
<text x="378.8" y="355">mm</text>
<text x="397.1" y="355">NTS</text>
</g>
<text font-size="5.2" x="447.1" y="413">A2-SIZE</text>
<text font-size="5.1" x="471.2" y="412.9">53047</text>
<g font-size="4.8">
<text x="553.4" y="399.8">PSD</text>
<text x="566.6" y="399.8">000</text>
</g>
<g font-size="4.2">
<text x="10.5" y="4">14</text>
<text x="46" y="4">13</text>
<text x="91.2" y="4">12</text>
<text x="136.4" y="4">11</text>
<text x="181.6" y="4">10</text>
<text x="228.1" y="4">9</text>
<text x="273.3" y="4">8</text>
<text x="318.5" y="4">7</text>
<text x="363.7" y="4">6</text>
<text x="408.9" y="4">5</text>
<text x="454.1" y="4">4</text>
<text x="499.3" y="4">3</text>
<text x="544.5" y="4">2</text>
<text x="580" y="4">1</text>
<text x="1.4" y="30.3">H</text>
<text x="590.4" y="30.3">H</text>
<text x="234.6" y="63.1">4</text>
<text x="1.4" y="84.5">G</text>
<text x="590.4" y="84.5">G</text>
<text x="1.4" y="135.3">F</text>
<text x="590.4" y="135.3">F</text>
<text x="1.4" y="186.1">E</text>
<text x="590.4" y="186.1">E</text>
<text x="1.4" y="236.9">D</text>
<text x="590.4" y="236.9">D</text>
<text x="1.4" y="287.7">C</text>
<text x="590.4" y="287.7">C</text>
<text x="1.4" y="338.5">B</text>
<text x="590.4" y="338.5">B</text>
<text x="1.4" y="392.7">A</text>
<text x="590.4" y="392.7">A</text>
<text x="6.7" y="413.5">DOCUMENT STATUS</text>
<text x="53.6" y="413.5">P1</text>
<text x="65.1" y="413.5">RELEASE DATE</text>
<text x="102.7" y="413.5">2023/04/20</text>
<text x="130.5" y="413.5">08:03:43</text>
<text x="10.5" y="419">14</text>
<text x="46" y="419">13</text>
<text x="91.2" y="419">12</text>
<text x="136.4" y="419">11</text>
<text x="181.6" y="419">10</text>
<text x="228.1" y="419">9</text>
<text x="273.3" y="419">8</text>
<text x="318.5" y="419">7</text>
<text x="363.7" y="419">6</text>
<text x="408.9" y="419">5</text>
<text x="454.1" y="419">4</text>
<text x="499.3" y="419">3</text>
<text x="544.5" y="419">2</text>
<text x="580" y="419">1</text>
</g>
<g font-size="3.9">
<text x="523.7" y="369.1">PICOBLADE 1.25</text>
<text x="492.7" y="374">HEADER ASSY TH VERTICAL GOLD PLATING TYPE</text>
<text x="509.1" y="386.4">PRODUCT CUSTOMER DRAWING</text>
<text x="534.4" y="412.6">GENERAL</text>
<text x="571.4" y="412.6">2 OF 2</text>
</g>
<g font-size="3.8">
<text x="412.2" y="372.1">EC NO: 738324</text>
<text x="412.2" y="377.1">DRWN: SSATO02</text>
<text x="471.7" y="377.1">2023/01/12</text>
<text x="412.2" y="382.1">CHK'D: KOMURAKAMI</text>
<text x="471.7" y="382.1">2023/04/20</text>
<text x="412.2" y="387.1">APPR:</text>
<text x="425.7" y="387.1">SAKIYAMA</text>
<text x="471.7" y="387.1">2023/04/20</text>
<text x="412.3" y="392.1">INITIAL REVISION:</text>
<text x="412.2" y="397.1">DRWN: QHE31</text>
<text x="471.7" y="397.1">2020/08/03</text>
<text x="412.2" y="402.1">APPR:</text>
<text x="425.7" y="402.1">KOMURAKAMI</text>
<text x="471.7" y="402.1">2021/05/27</text>
</g>
<text font-size="3.4" x="412.1" y="349">CURRENT REV DESC:</text>
<g font-size="2.9">
<text x="373.2" y="344.3">THIS DRAWING CONTAINS INFORMATION THAT IS PROPRIETARY TO MOLEX ELECTRONIC TECHNOLOGIES, LLC AND SHOULD NOT BE USED WITHOUT WRITTEN PERMISSION</text>
<text x="374.7" y="360.4">GENERAL TOLERANCES</text>
<text x="378.2" y="364.1">(UNLESS SPECIFIED)</text>
<text x="373.3" y="370.2">ANGULAR TOL</text>
<text x="395.2" y="370.1">±</text>
<text x="401.5" y="370.2">3.0 °</text>
<text x="373.4" y="376.4">4 PLACES</text>
<text x="395.2" y="376.4">±</text>
<text x="402.4" y="376.4">0.2</text>
<text x="373.4" y="382.6">3 PLACES</text>
<text x="395.2" y="382.6">±</text>
<text x="402.2" y="382.6">0.2</text>
<text x="373.4" y="388.8">2 PLACES</text>
<text x="395.2" y="388.8">±</text>
<text x="402.2" y="388.8">0.2</text>
<text x="373.4" y="395">1 PLACE</text>
<text x="395.2" y="395">±</text>
<text x="402.2" y="395">0.2</text>
<text x="373.4" y="401.2">0 PLACES</text>
<text x="395.2" y="401.2">±</text>
<text x="402.2" y="401.2">0.2</text>
<text x="375.9" y="406.5">DRAFT WHERE APPLICABLE</text>
<text x="380" y="413.9">WITHIN DIMENSIONS</text>
<text x="383.7" y="410.2">MUST REMAIN</text>
</g>
<text font-size="2.5" x="577.3" y="391.3">REVISION</text>
<g font-size="2.3">
<text x="373.2" y="347.8">DIMENSION UNITS</text>
<text x="399" y="347.8">SCALE</text>
<text x="490.5" y="391.3">DOCUMENT NUMBER</text>
<text x="552.5" y="391.3">DOC TYPE</text>
<text x="564.9" y="391.3">DOC PART</text>
<text x="413" y="405.8">THIRD ANGLE PROJECTION</text>
<text x="451" y="405.8">DRAWING</text>
<text x="474.4" y="405.8">SERIES</text>
<text x="490.5" y="405.8">MATERIAL NUMBER</text>
<text x="523.6" y="405.8">CUSTOMER</text>
<text x="567.5" y="405.8">SHEET NUMBER</text>
</g>
<g font-size="1.1">
<text x="5" y="416.3">FORMAT: master-tb-prod-A2</text>
<text x="5" y="417.8">REVISION: J</text>
<text x="5" y="419.2">DATE: 2020/01/14</text>
</g>
</svg>
